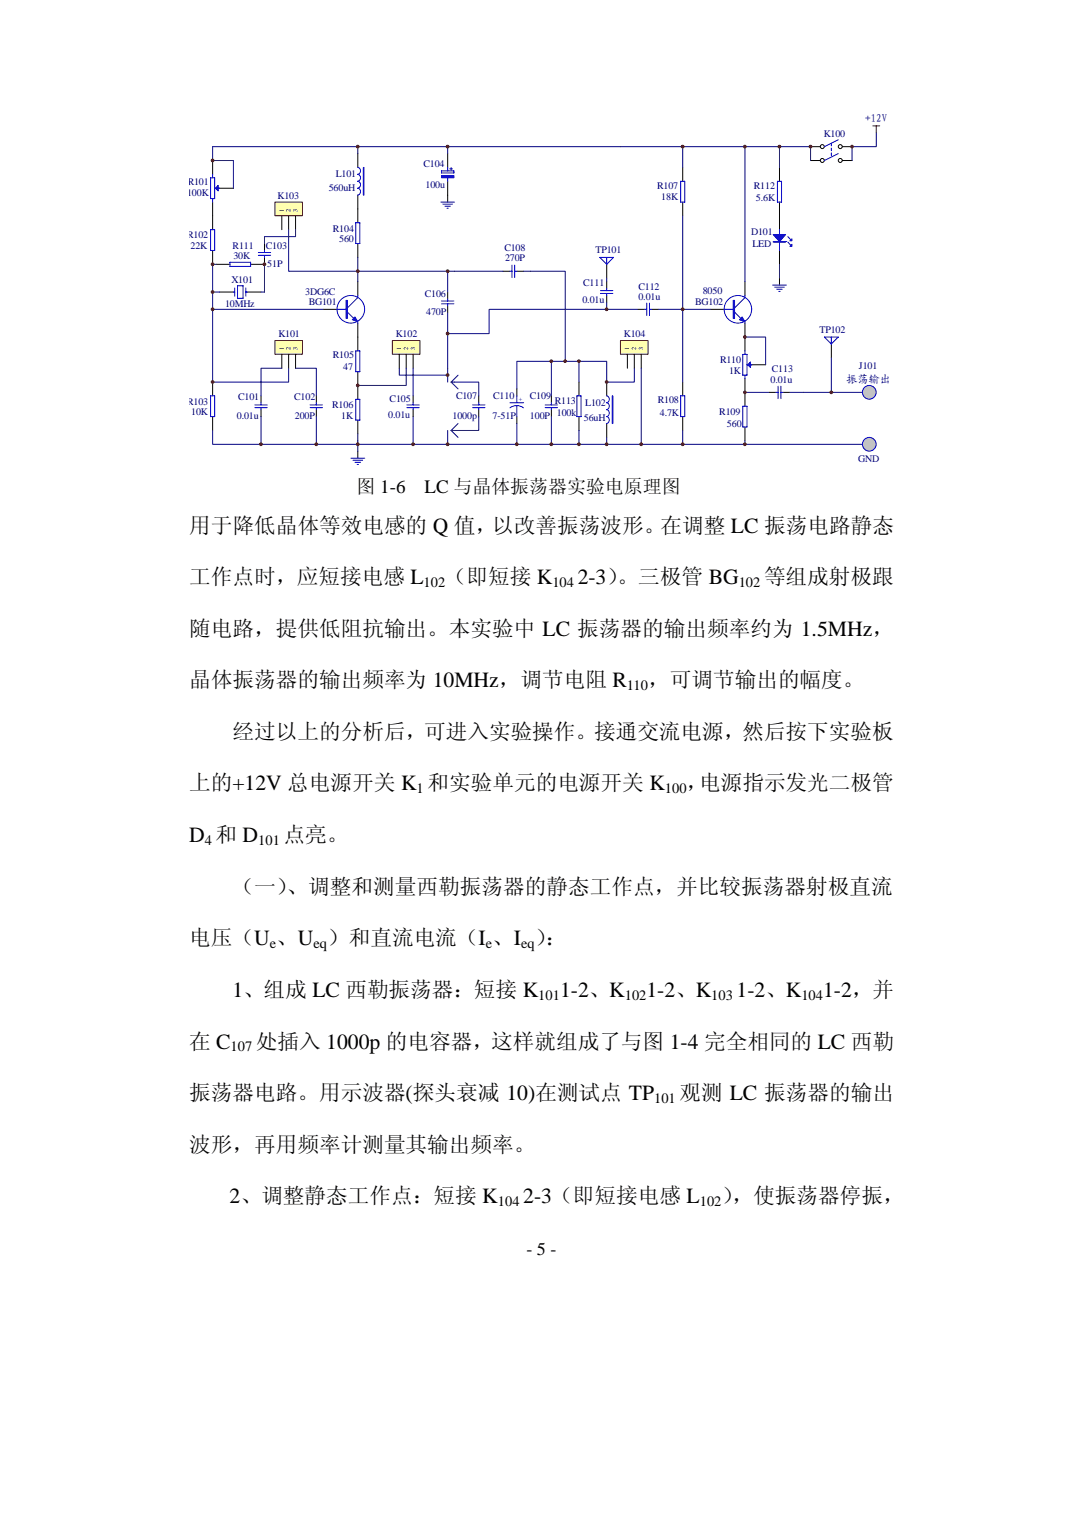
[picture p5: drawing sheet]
<svg xmlns="http://www.w3.org/2000/svg" width="210mm" height="297mm" viewBox="0 0 210 297" stroke-linecap="round" stroke-linejoin="round" font-family="sans-serif">
<g fill="none" stroke="#000" stroke-width=".2">
<path d="M41.6 31.4v2.7M41.6 39.5v5.4M42.9 36.8h2.7M70 30v2.7M70 38.2v5.4M87.5 30v2.7M87.5 35.5v2.7M133.5 32.7v2.8M133.5 39.5v2.7M152.4 32.7v2.8M152.4 39.5v5.4M41.6 49v2.7"/>
<path d="M42.2 51.7h2.8M42.9 57.1h2.7M48.3 57.1h2.7M51.7 47.6v1.4M51.7 50.3v1.4h-2.7M70 47.6v2.7M70 55.1v2.7M87.5 57.1v1.4M87.5 59.8v1.4M98.3 53h1.4M101 53h1.4M118.6 55.1v1.3"/>
<path d="M118.6 57.8v1.3M152.4 49v2.7M41.6 74.7v2.7M51 77.4v1.4M61.8 77.4v1.4M63.2 60.5h2.7M70 63.2v5.4M70 72.7v5.4M80.8 77.4v1.4M93.6 77.4v1.4M107.8 77.4v1.4M124.7 60.5h1.3"/>
<path d="M127.4 60.5h1.3M133.5 74.7v2.7M145.6 65.9v2.7M145.6 74v5.4M147 71.3h2.7M150.4 76.7h1.3M153.1 76.7h1.3M41.6 81.5v2.7M51 80.1v1.4M61.8 80.1v1.4M70 82.1v2.8M80.8 80.1v1.4"/>
<path d="M93.6 80.1v1.4M107.8 80.1v1.4M133.5 81.5v2.7M145.6 83.5v2.7"/>
</g>
<g fill="none" stroke="#00f" stroke-width=".2">
<path d="M41.2 34.8h.8v4h-.8zM41.6 34.1v.7M41.6 38.8v.7M42 36.8h.9M69.9 32.7a.68 .68 0 0 1 .6 .7 .68 .68 0 0 1-.6 .7M69.9 34.1a.68 .68 0 0 1 .6 .7 .68 .68 0 0 1-.6 .6 .69 .69 0 0 1 .6 .7 .69 .69 0 0 1-.6 .7 .69 .69 0 0 1 .6 .7 .69 .69 0 0 1-.6 .6M86.3 33.4h2.5v.4h-2.5zM87.5 32.7v.7M87.5 34.4v1.1M87.9 33h.6M88.2 32.7v.6M133.1 35.5h.8v4h-.8z"/>
<path d="M152 35.5h.8v4h-.8zM41.2 44.9h.8v4.1h-.8zM45 51.3h4v.8h-4zM45.6 57.1h.3M45.9 56.3v1.6M46.4 55.9h1.1v2.4h-1.1zM48.1 56.3v1.6M48.1 57.1h.2M50.5 49.4h2.4M50.5 49.9h2.4M51.7 49v.4M51.7 49.9v.4"/>
<path d="M69.6 43.6h.8v4h-.8zM70 57.8v.4l-2.1 2M86.3 59.4h2.5M86.3 58.9h2.5M87.5 58.5v.4M87.5 59.4v.4M99.7 53h.4M100.1 51.8v2.5M100.6 53h.4M100.6 51.8v2.5M117.4 57.4h2.4M117.4 56.8h2.4"/>
<path d="M118.6 56.4v.4M118.6 57.4v.4M126.4 59.3v2.4M127 59.3v2.4M152.4 44.9v4.1M154 47.3l.6 .6M154 46.3l.6 .5M41.2 77.4h.8v4.1h-.8zM49.8 79.7h2.5M49.8 79.2h2.5M51 78.8v.4M51 79.7v.4"/>
<path d="M60.6 79.7h2.5M60.6 79.2h2.5M61.8 78.8v.4M61.8 79.7v.4M65.9 60.5h2M67.9 61l1.3 1.3M69.6 68.6h.8v4.1h-.8zM69.6 78.1h.8v4h-.8zM70 62.9v.3M79.5 79.7h2.5M79.5 79.2h2.5M80.8 78.8v.4"/>
<path d="M80.8 79.7v.4M92.4 79.7h2.4M92.4 79.2h2.4M93.6 78.8v.4M93.6 79.7v.4M106.6 79.7h2.4M106.6 79.2h2.4M107.8 78.8v.4M107.8 79.7v.4M126 60.5h.4M127 60.5h.4M133.1 77.4h.8v4.1h-.8z"/>
<path d="M145.2 79.4h.8v4.1h-.8zM145.2 69.3h.8v4.1h-.8zM145.6 68.6v.7M145.6 73.4v.6M146 71.3h1M151.7 76.7h.4M152.1 75.5v2.5M152.7 76.7h.4M152.7 75.5v2.5"/>
<circle cx="68.6" cy="60.5" r="2.7"/>
</g>
<g fill="#00f" stroke="#00f" stroke-width=".2">
<path d="M69.4 62l.6 .9-1.1-.4z"/>
<path d="M146.2 71.3l.5-.5v1.1z"/>
<path d="M42.7 36.3v1l-.6-.5z"/>
<path d="M151.2 45.9h2.4l-1.2 1.3z"/>
<path d="M154.8 47.8v.4h-.4z"/>
<path d="M154.8 46.7v.4h-.4z"/>
<path d="M86.3 34.4v.4h2.5v-.4z" fill-rule="evenodd"/>
<path d="M67.6 58.7h.3v3.6h-.3z" fill-rule="evenodd"/>
<path d="M151.2 47.2h2.4v.1h-2.4z" fill-rule="evenodd"/>
<path d="M71 32.7h.2v5.5h-.2z" fill-rule="evenodd"/>
</g>
<path d="M76.7 66.6h5.4v2.7h-5.4z" fill="#ffffb0"/>
<path d="M76.7 66.6h5.4v2.7h-5.4z" fill="none" stroke="#800000" stroke-width=".2"/>
<path d="M78.1 69.3v2.7M79.4 69.3v2.7M80.8 69.3v2.7" fill="none" stroke="#000" stroke-width=".2"/>
<path d="M121.3 66.6h5.4v2.7h-5.4z" fill="#ffffb0"/>
<path d="M121.3 66.6h5.4v2.7h-5.4z" fill="none" stroke="#800000" stroke-width=".2"/>
<path d="M122.7 69.3v2.7M124 69.3v2.7M125.4 69.3v2.7" fill="none" stroke="#000" stroke-width=".2"/>
<path d="M53.8 66.6h5.3v2.7h-5.3z" fill="#ffffb0"/>
<path d="M53.7 66.6h5.4v2.7h-5.4z" fill="none" stroke="#800000" stroke-width=".2"/>
<path d="M55.1 69.3v2.7M56.4 69.3v2.7M57.8 69.3v2.7" fill="none" stroke="#000" stroke-width=".2"/>
<path d="M53.8 39.5h5.3v2.7h-5.3z" fill="#ffffb0"/>
<path d="M53.7 39.5h5.4v2.7h-5.4zM170.6 24.6h1.4M171.3 24.6v1.4" fill="none" stroke="#800000" stroke-width=".2"/>
<g fill="none" stroke="#000" stroke-width=".2">
<path d="M87.5 38.2v1.3M158.5 28.7h1.9M158.5 31.4h1.9M164.7 28.7h1.9M164.7 31.4h1.9M55.1 42.2v2.7M56.4 42.2v2.7M57.8 42.2v2.7M118.6 51.7v2.7M145.6 55.1v2.7M152.4 54.4v1.4M101 76.1v1.3"/>
<path d="M113.2 74.7v2.7M118.6 74.7v2.7M138.9 60.5h2.7M145.6 63.2v2.7M162.5 67.3v2.7M70 88.2v1.4M101 81.5v1.3M113.2 81.5v2.7M118.6 82.8v2.7"/>
<circle cx="160.8" cy="28.7" r=".39"/>
<circle cx="160.8" cy="31.4" r=".39"/>
<circle cx="164.3" cy="28.7" r=".39"/>
<circle cx="164.3" cy="31.4" r=".39"/>
</g>
<g fill="none" stroke="#000080" stroke-width=".2">
<path d="M41.6 28.7v2.7h4v5.4M144.3 28.7h14.2v2.7M152.4 28.7v4M171.3 26v2.7h-4.7v2.7M41.6 57.1h1.3M152.4 51.7v2.7M55.1 72h-4.1v5.4M56.4 72v2.7h-14.8M57.8 72h4v5.4M88.2 74.7l1.4 1.4M88.2 74.7h.7M89.6 73.4l-1.4 1.3"/>
<path d="M162.5 70v6.7M88.2 84.2l1.4 1.3M88.2 84.2h.7M89.6 82.8l-1.4 1.4"/>
</g>
<g fill="#00f" stroke="#00f" stroke-width=".2">
<path d="M145.1 62l.5 .9-1-.4z"/>
<path d="M119.7 77.4h.1v5.4h-.1z" fill-rule="evenodd"/>
<path d="M143.3 58.7h.3v3.6h-.3z" fill-rule="evenodd"/>
</g>
<g fill="none" stroke="#00f" stroke-width=".2">
<path d="M86.2 39.5h2.7M86.6 39.9h1.9M162.5 28v.5M162.5 29v.5M162.5 29.9v.5M163.9 27.3l-2.7 1.4M163.9 30l-2.7 1.4M87 40.3h1.1M87.4 40.7h.3M117.3 50.3h2.7l-1.4 1.4zM118.6 50.3v1.4M145.6 57.8v.4l-2 2"/>
<path d="M151 55.8h2.8M151.4 56.2h2M151.8 56.6h1.1M152.3 57h.2M99.7 78.8h2.7M101 79.3l.7 .1 .6 .4M101 79.3l-.7 .1-.6 .4M101 77.4v1.4M101 79.3v2.2M112.8 77.4h.8v4.1h-.8zM118.6 77.4a.68 .68 0 0 1 .5 .7 .68 .68 0 0 1-.5 .6 .7 .7 0 0 1 .5 .7 .7 .7 0 0 1-.5 .7 .7 .7 0 0 1 .5 .7 .7 .7 0 0 1-.5 .6M141.6 60.5h2"/>
<path d="M143.6 61l1.2 1.3M145.6 62.9v.3M161.2 65.9h2.7l-1.4 1.4zM162.5 65.9v1.4M68.6 89.6h2.7M69 90h1.9M69.4 90.4h1.1M69.8 90.8h.3M118.6 81.5a.68 .68 0 0 1 .5 .6 .68 .68 0 0 1-.5 .7"/>
<circle cx="144.3" cy="60.5" r="2.69"/>
</g>
<g fill="#c0c0c0" stroke="#00f" stroke-width=".2">
<circle cx="170" cy="86.9" r="1.35"/>
<circle cx="170" cy="76.7" r="1.35"/>
</g>
<g fill="none" stroke="#000080" stroke-width=".2">
<path d="M37 35.5v.6M41.6 28.7h102.7M70 28.7v1.3M87.5 28.7v1.3M133.5 28.7v4M145.6 28.7v26.4M42.2 51.7h-.6v8.8h21.6M51.7 51.7v5.4h-.7M56.4 44.9v8.1h41.9M57.8 44.9v1.4h-6.1v1.3M70 50.3v4.8M87.5 53v4.1"/>
<path d="M102.4 53h8.1v17.7M118.6 54.4v.7M118.6 59.1v1.4M133.5 42.2v32.5M41.6 60.5v14.2M78.1 72v1.4h9.4M79.4 72v3.4h-9.4M80.8 72v5.4M87.5 61.2v13.5M88.9 74.7h4.7v2.7M107.8 70.7v6.7M113.2 70.7v4"/>
<path d="M124 72v2.7h-5.4v-4h-17.6v5.4M124.7 60.5h-29.1v4.7h-8.1M125.4 72v14.9h-6.8M128.7 60.5h10.2M145.6 65.9h4.1v5.4M145.6 76.7h4.8M154.4 76.7h14.2M51 81.5v5.4M61.8 81.5v5.4M70 84.9v3.3M80.8 81.5v5.4h-39.2v-2.7M87.5 84.2v2.7h-6.7"/>
<path d="M93.6 81.5v2.7h-4.7M101 82.8v4.1M107.8 81.5v5.4M113.2 84.2v2.7M118.6 85.5v1.4h-31.1M133.5 84.2v2.7h-8.1M145.6 86.2v.7h-12.1M145.6 86.9h23"/>
</g>
<g fill="#800000" stroke="#800000" stroke-width=".2">
<circle cx="51.7" cy="51.7" r=".27"/>
<circle cx="41.6" cy="74.7" r=".26"/>
<circle cx="145.6" cy="76.7" r=".25"/>
<circle cx="69.9" cy="75.4" r=".26"/>
<circle cx="41.6" cy="51.7" r=".27"/>
<circle cx="145.6" cy="65.9" r=".26"/>
<circle cx="41.6" cy="31.4" r=".27"/>
<circle cx="41.6" cy="57.1" r=".27"/>
<circle cx="118.6" cy="74.7" r=".25"/>
<circle cx="162.5" cy="76.7" r=".26"/>
<circle cx="158.5" cy="28.7" r=".27"/>
<circle cx="166.6" cy="28.7" r=".26"/>
<circle cx="152.4" cy="28.7" r=".27"/>
<circle cx="69.9" cy="28.7" r=".27"/>
<circle cx="87.5" cy="28.7" r=".27"/>
<circle cx="69.9" cy="53" r=".27"/>
<circle cx="41.6" cy="60.5" r=".27"/>
<circle cx="69.9" cy="86.9" r=".27"/>
<circle cx="51" cy="86.9" r=".27"/>
<circle cx="61.8" cy="86.9" r=".27"/>
<circle cx="87.5" cy="53" r=".27"/>
<circle cx="80.8" cy="86.9" r=".27"/>
<circle cx="87.5" cy="86.9" r=".27"/>
<circle cx="118.6" cy="86.9" r=".26"/>
<circle cx="113.2" cy="86.9" r=".27"/>
<circle cx="107.8" cy="86.9" r=".27"/>
<circle cx="101" cy="86.9" r=".26"/>
<circle cx="113.2" cy="70.6" r=".26"/>
<circle cx="107.8" cy="70.6" r=".26"/>
<circle cx="110.5" cy="70.6" r=".25"/>
<circle cx="125.4" cy="86.9" r=".27"/>
<circle cx="87.5" cy="73.3" r=".26"/>
<circle cx="118.6" cy="60.5" r=".26"/>
<circle cx="133.5" cy="60.5" r=".27"/>
<circle cx="87.5" cy="65.2" r=".27"/>
<circle cx="133.5" cy="86.9" r=".27"/>
<circle cx="133.5" cy="28.7" r=".27"/>
<circle cx="145.6" cy="28.7" r=".26"/>
<circle cx="145.6" cy="86.9" r=".26"/>
</g>
<g font-size="4.2">
<text x="37" y="104.1">用于降低晶体等效电感的 Q 值，以改善振荡波形。在调整 LC 振荡电路静态</text>
<text x="37" y="114.2">工作点时，应短接电感 L</text>
<text x="87" y="114.2">（即短接 K</text>
<text x="112.9" y="114.2">2-3）</text>
<text x="120.7" y="114.2">。三极管 BG</text>
<text x="149.4" y="114.2">等组成射极跟</text>
<text x="37" y="124.3">随电路，提供低阻抗输出。本实验中 LC 振荡器的输出频率约为 1.5MHz，</text>
<text x="37" y="134.4">晶体振荡器的输出频率为 10MHz，调节电阻 R</text>
<text x="126.7" y="134.4">，可调节输出的幅度。</text>
<text x="45.4" y="144.5">经过以上的分析后，可进入实验操作。接通交流电源，然后按下实验板</text>
<text x="37" y="154.6">上的+12V 总电源开关 K 和实验单元的电源开关 K</text>
<text x="134.2" y="154.6">，电源指示发光二极管</text>
<text x="37" y="164.7">D 和 D</text>
<text x="55.4" y="164.7">点亮。</text>
<text x="45.4" y="174.8">（一）</text>
<text x="56" y="174.8">、调整和测量西勒振荡器的静态工作点，并比较振荡器射极直流</text>
<text x="37" y="184.8">电压（U 、U ）和直流电流（I 、I ）</text>
<text x="106.7" y="184.8">：</text>
<text x="45.4" y="194.9">1、组成 LC 西勒振荡器：短接 K</text>
<text x="109.5" y="194.9">1-2、K</text>
<text x="126.4" y="194.9">1-2、K</text>
<text x="144" y="194.9">1-2、K</text>
<text x="160.9" y="194.9">1-2，并</text>
<text x="37" y="205">在 C</text>
<text x="50" y="205">处插入 1000p 的电容器，这样就组成了与图 1-4 完全相同的 LC 西勒</text>
<text x="37" y="215.1">振荡器电路。用示波器(探头衰减 10)在测试点 TP</text>
<text x="132.8" y="215.1">观测 LC 振荡器的输出</text>
<text x="37" y="225.2">波形，再用频率计测量其输出频率。</text>
<text x="44.9" y="235.3">2、调整静态工作点：短接 K</text>
<text x="102.3" y="235.3">2-3（即短接电感 L</text>
<text x="141.1" y="235.3">）</text>
<text x="143.2" y="235.3">，使振荡器停振，</text>
</g>
<g font-size="3.7">
<text x="69.7" y="96.4">图 1-6</text>
<text x="83" y="96.4">LC 与晶体振荡器实验电原理图</text>
</g>
<text font-size="3.5" x="102.9" y="245.4">- 5 -</text>
<g font-size="2.8">
<text x="82.8" y="114.8">102</text>
<text x="108" y="114.8">104</text>
<text x="144.4" y="114.8">102</text>
<text x="122.6" y="134.9">110</text>
<text x="81.4" y="155.1">1</text>
<text x="130" y="155.1">100</text>
<text x="40" y="165.2">4</text>
<text x="50.5" y="165.2">101</text>
<text x="52.7" y="185.4">e</text>
<text x="61.3" y="185.4">eq</text>
<text x="95" y="185.4">e</text>
<text x="101.9" y="185.4">eq</text>
<text x="105.2" y="195.5">101</text>
<text x="122.2" y="195.5">102</text>
<text x="139.1" y="195.5">103</text>
<text x="156.7" y="195.5">104</text>
<text x="45.1" y="205.6">107</text>
<text x="127.9" y="215.6">101</text>
<text x="97.3" y="235.8">104</text>
<text x="136.8" y="235.8">102</text>
</g>
<g font-size="2.2" fill="#000080">
<text x="169.2" y="23.9">+12V</text>
<text x="165.5" y="74.8">振荡输出</text>
</g>
<g font-size="2" fill="#000080">
<text x="161.1" y="26.7">K100</text>
<text x="65.6" y="34.6">L101</text>
<text x="82.8" y="32.6">C104</text>
<text x="36.6" y="38.4">100K</text>
<text x="36.7" y="36.2">R101</text>
<text x="54.3" y="38.9">K103</text>
<text x="64.3" y="37.3">560uH</text>
<text x="83.2" y="36.8">100u</text>
<text x="128.5" y="36.9">R107</text>
<text x="129.3" y="39.2">18K</text>
<text x="147.4" y="36.9">R112</text>
<text x="147.8" y="39.3">5.6K</text>
<text x="36.6" y="46.5">R102</text>
<text x="65.1" y="45.3">R104</text>
<text x="66.3" y="47.3">560</text>
<text x="146.9" y="46">D101</text>
<text x="37.3" y="48.7">22K</text>
<text x="45.5" y="48.7">R111</text>
<text x="45.6" y="50.7">30K</text>
<text x="52" y="48.7">C103</text>
<text x="52.3" y="52.2">51P</text>
<text x="98.6" y="49.1">C108</text>
<text x="98.7" y="51">270P</text>
<text x="116.4" y="49.5">TP101</text>
<text x="147.1" y="48.3">LED</text>
<text x="45.2" y="55.3">X101</text>
<text x="59.7" y="57.7">3DG6C</text>
<text x="60.4" y="59.6">BG101</text>
<text x="83.1" y="58">C106</text>
<text x="113.9" y="59.2">0.01u</text>
<text x="114" y="55.9">C111</text>
<text x="124.8" y="56.8">C112</text>
<text x="124.8" y="58.7">0.01u</text>
<text x="135.9" y="59.6">BG102</text>
<text x="137.4" y="57.5">8050</text>
<text x="44" y="60">10MHz</text>
<text x="54.4" y="66">K101</text>
<text x="77.4" y="65.9">K102</text>
<text x="83.3" y="61.5">470P</text>
<text x="122" y="65.9">K104</text>
<text x="160.2" y="65.2">TP102</text>
<text x="65.1" y="70.1">R105</text>
<text x="140.8" y="70.9">R110</text>
<text x="67.1" y="72.4">47</text>
<text x="142.5" y="73">1K</text>
<text x="150.6" y="74.9">0.01u</text>
<text x="150.9" y="72.8">C113</text>
<text x="167.9" y="72.1">J101</text>
<text x="36.6" y="79.1">R103</text>
<text x="37.4" y="81.2">10K</text>
<text x="46.3" y="82">0.01u</text>
<text x="46.6" y="78.3">C101</text>
<text x="57.5" y="78.3">C102</text>
<text x="57.7" y="82">200P</text>
<text x="65" y="79.8">R106</text>
<text x="66.7" y="82">1K</text>
<text x="75.9" y="81.7">0.01u</text>
<text x="76.2" y="78.6">C105</text>
<text x="88.5" y="81.9">1000p</text>
<text x="89.2" y="78.1">C107</text>
<text x="96.3" y="81.9">7-51P</text>
<text x="96.4" y="78.1">C110</text>
<text x="103.6" y="78.1">C109</text>
<text x="103.6" y="81.9">100P</text>
<text x="108.5" y="79">R113</text>
<text x="108.9" y="81.3">100k</text>
<text x="114.2" y="82.3">56uH</text>
<text x="114.4" y="79.4">L102</text>
<text x="128.6" y="78.9">R108</text>
<text x="129" y="81.3">4.7K</text>
<text x="140.6" y="81.2">R109</text>
<text x="142.1" y="83.5">560</text>
<text x="167.8" y="90.4">GND</text>
</g>
<g font-size="1.2">
<text x="55.5" y="41.4" transform="rotate(-90 55.5 41.4)">1</text>
<text x="56.8" y="41.4" transform="rotate(-90 56.8 41.4)">2</text>
<text x="58.2" y="41.4" transform="rotate(-90 58.2 41.4)">3</text>
<text x="55.5" y="68.5" transform="rotate(-90 55.5 68.5)">1</text>
<text x="56.8" y="68.5" transform="rotate(-90 56.8 68.5)">2</text>
<text x="58.2" y="68.5" transform="rotate(-90 58.2 68.5)">3</text>
<text x="78.4" y="68.5" transform="rotate(-90 78.4 68.5)">1</text>
<text x="79.8" y="68.5" transform="rotate(-90 79.8 68.5)">2</text>
<text x="81.2" y="68.5" transform="rotate(-90 81.2 68.5)">3</text>
<text x="123" y="68.5" transform="rotate(-90 123 68.5)">1</text>
<text x="124.4" y="68.5" transform="rotate(-90 124.4 68.5)">2</text>
<text x="125.8" y="68.5" transform="rotate(-90 125.8 68.5)">3</text>
</g>
<text font-size="1.2" fill="#000080" x="101.5" y="78.5">+</text>
</svg>
